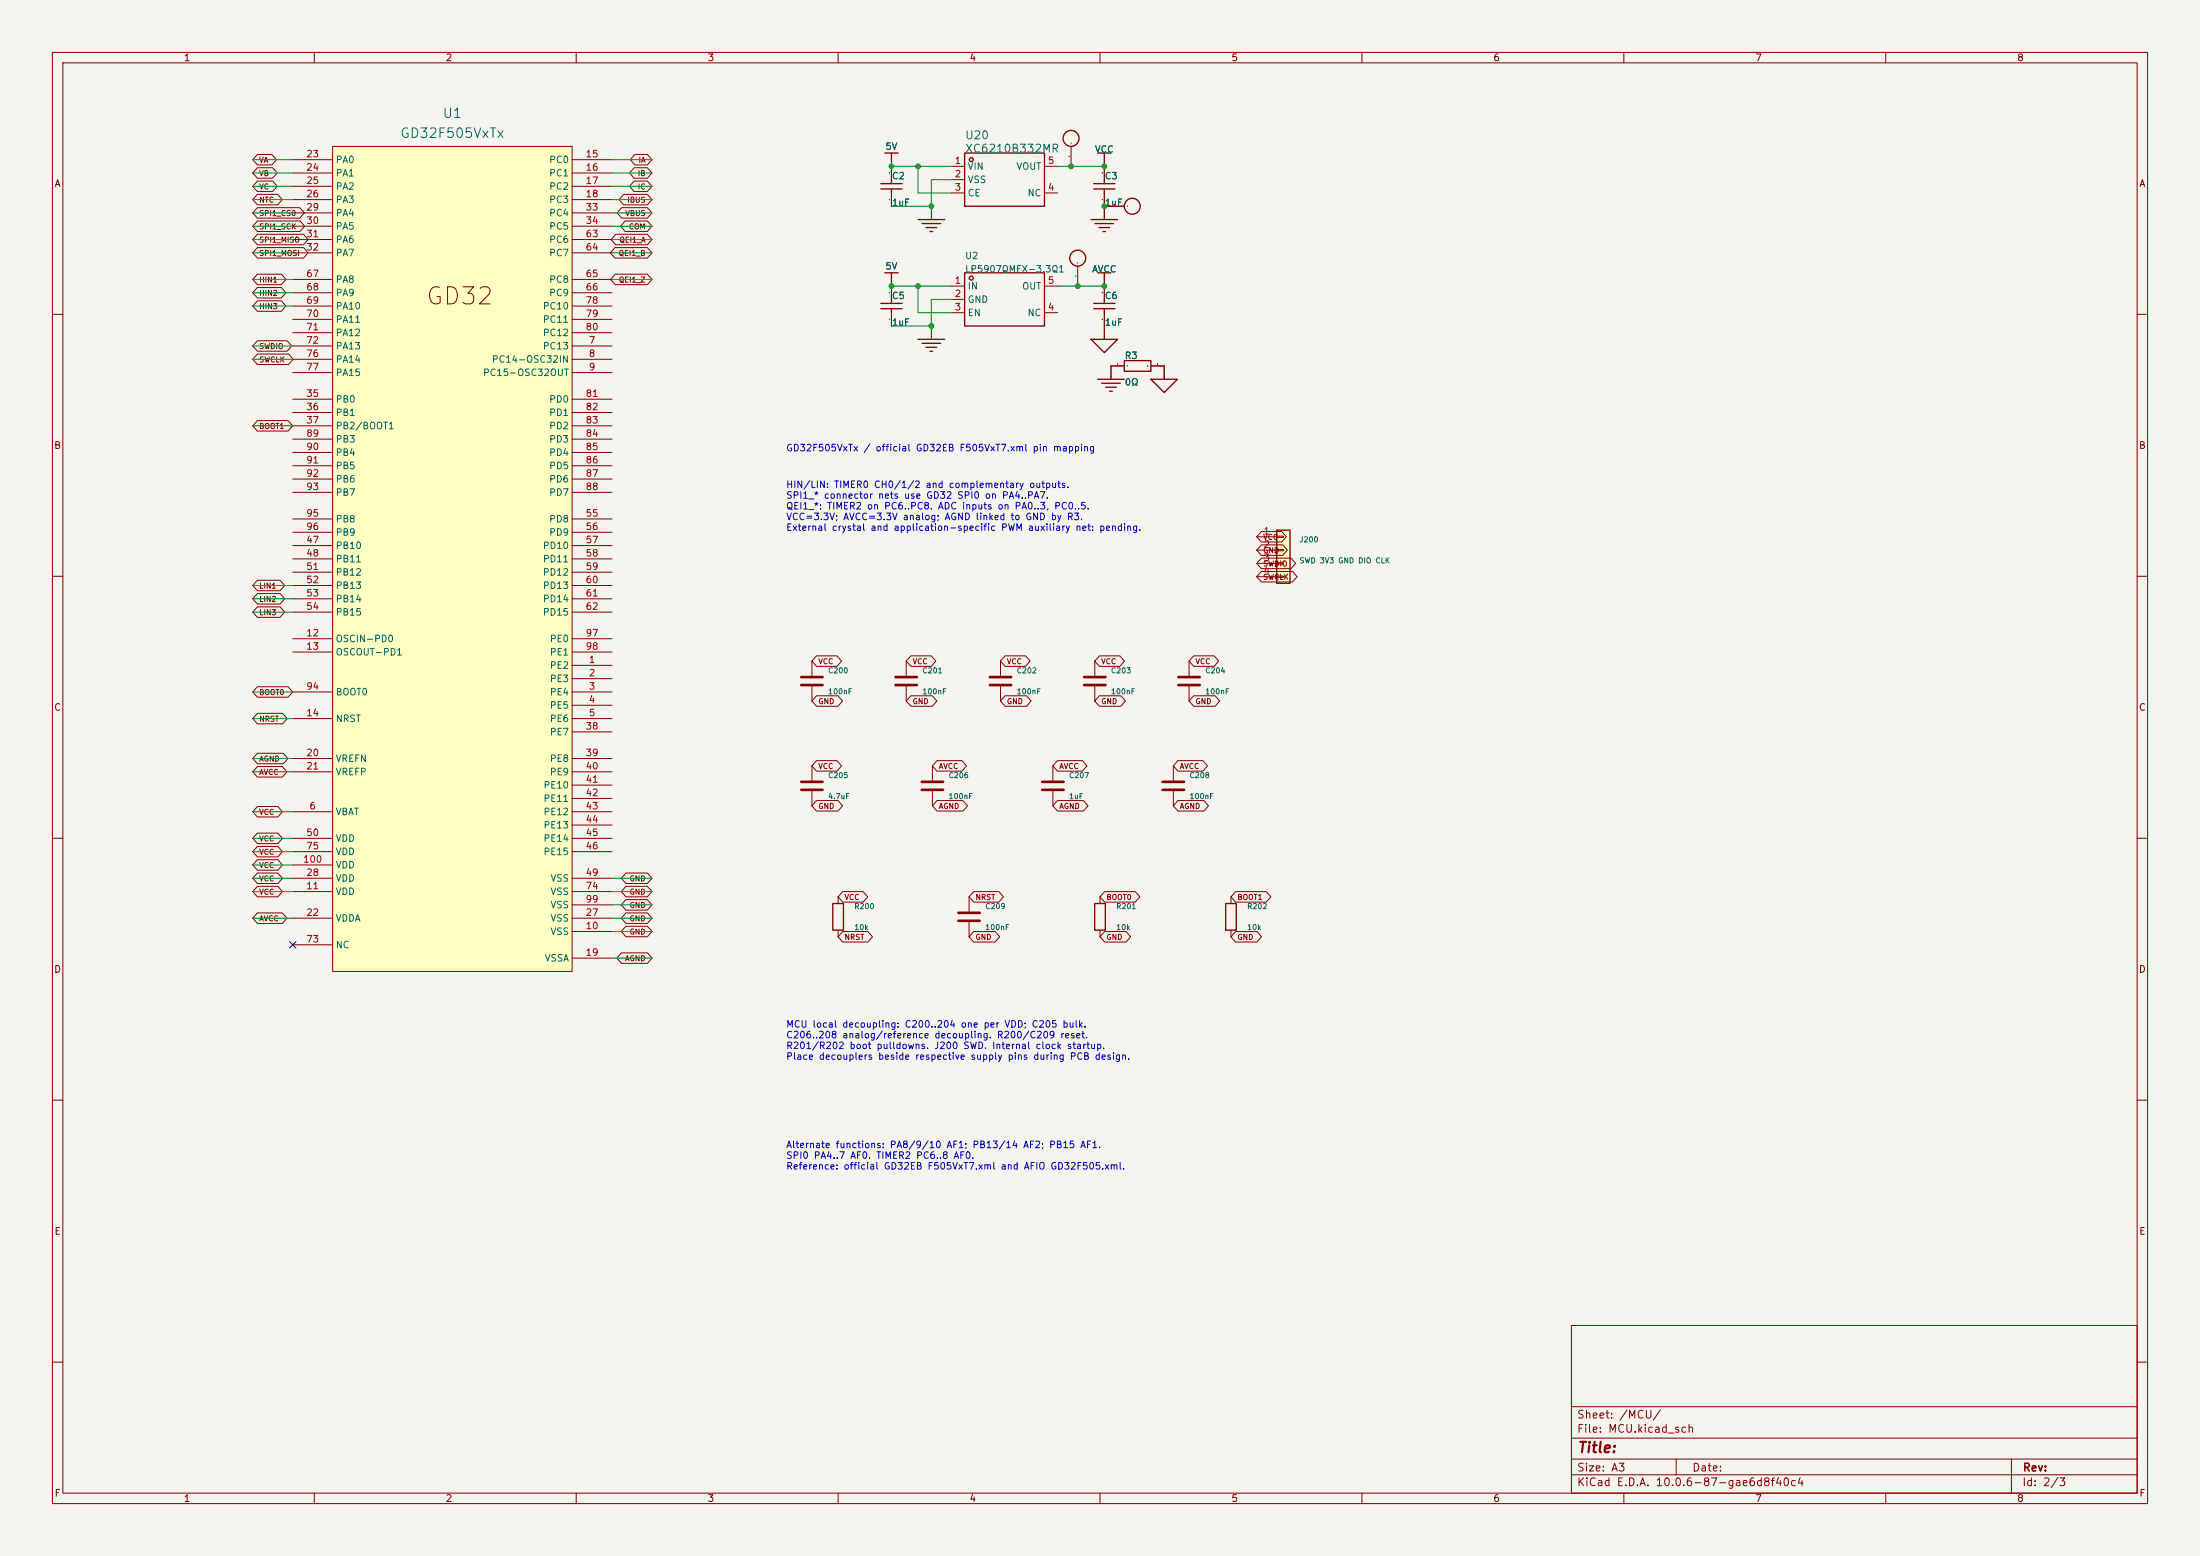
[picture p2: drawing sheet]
<svg xmlns="http://www.w3.org/2000/svg" width="420mm" height="297mm" viewBox="0 0 420 297" stroke-linecap="round" stroke-linejoin="round" font-family="sans-serif">
<path d="M0 0h420v297h-420z" fill="#f5f4ef" stroke="#f5f4ef" stroke-width=".19"/>
<g fill="none" stroke="#840000" stroke-width=".19">
<path d="M10 10h400v277h-400zM12 12h396v273h-396zM60 10v2M110 10v2M160 10v2M210 10v2M260 10v2M310 10v2M360 10v2M170.2 30.5v3.8M170.2 36.8v2.6M181.6 31.8h2.5"/>
<path d="M181.6 34.3h2.5M181.6 36.8h2.5M199.4 31.8h2.5M199.4 36.8h2.5M204.5 27.9v3.9M210.8 30.5v1.3M214.6 39.4h-3.8v2.5M170.2 53.3v3.9M170.2 59.7v2.5M205.7 50.8v3.8M210.8 53.3v1.3M10 60h2"/>
<path d="M177.8 62.2v2.6M210.8 62.2v2.6M212.1 69.9h2.5M219.7 69.9h2.5M408 60h2M10 110h2M408 110h2M10 160h2M408 160h2M10 210h2M408 210h2M300 253h108v32h-108z"/>
<path d="M10 260h2M300 278.5h108M300 274.5h108M300 268.5h108M320 278.5v3M384 278.5v6.5M408 260h2M60 285v2M110 285v2M160 285v2M210 285v2M260 285v2"/>
<path d="M300 281.5h108M310 285v2M360 285v2"/>
</g>
<g fill="none" stroke="#840000" stroke-width=".25">
<path d="M168.1 36.1h4.1M168.1 35.1h4.1M168.9 29.2h2.5M170.2 29.2v1.3M170.2 34.3v.8M170.2 36.1v.7M184.1 29.2h15.3v10.2h-15.3zM209.5 29.2h2.6M210.8 29.2v1.3M168.1 58.9h4.1M168.1 57.9h4.1M168.9 52.1h2.5"/>
<path d="M170.2 52.1v1.2M170.2 57.2v.7M170.2 58.9v.8M208.3 41.9h5.1M209 42.7h3.6M209.5 52.1h2.6M209.8 43.4h2M210.6 44.2h.5M210.8 52.1v1.2M175.3 64.8h5M176 65.5h3.6M176.8 66.3h2"/>
<path d="M177.5 67.1h.6M208.3 64.8h5.1l-2.6 2.5zM214.6 68.8h5.1v2.1h-5.1z"/>
<circle cx="185.4" cy="30.5" r=".38"/>
<circle cx="204.5" cy="26.4" r="1.52"/>
<circle cx="216.2" cy="39.4" r="1.52"/>
<circle cx="205.7" cy="49.3" r="1.52"/>
</g>
<path d="M63.5 27.9h45.7v157.5h-45.7z" fill="#ffffc2"/>
<path d="M63.5 27.9h45.7v157.5h-45.7z" fill="none" stroke="#800000" stroke-width=".19"/>
<g fill="none" stroke="#840000" stroke-width=".19">
<path d="M55.9 30.5h7.6M55.9 33h7.6M55.9 35.6h7.6M55.9 38.1h7.6M109.2 30.5h7.6M109.2 33h7.6M109.2 35.6h7.6M109.2 38.1h7.6M177.8 39.4v2.5M210.8 31.8v2.5M210.8 36.8v2.6M55.9 40.6h7.6"/>
<path d="M55.9 43.2h7.6M55.9 45.7h7.6M55.9 48.3h7.6M55.9 53.3h7.6M55.9 55.9h7.6M55.9 58.4h7.6M109.2 40.6h7.6M109.2 43.2h7.6M109.2 45.7h7.6M109.2 48.3h7.6M109.2 53.3h7.6M109.2 55.9h7.6"/>
<path d="M109.2 58.4h7.6M181.6 54.6h2.5M181.6 57.2h2.5M181.6 59.7h2.5M199.4 54.6h2.5M199.4 59.7h2.5M210.8 54.6v2.6M210.8 59.7v2.5M55.9 66h7.6M55.9 68.6h7.6M55.9 71.1h7.6M55.9 76.2h7.6"/>
<path d="M55.9 78.7h7.6M55.9 61h7.6M55.9 63.5h7.6M109.2 66h7.6M109.2 68.6h7.6M109.2 71.1h7.6M109.2 76.2h7.6M109.2 78.7h7.6M109.2 61h7.6M109.2 63.5h7.6M212.1 69.9v2.5M222.2 69.9v2.5"/>
<path d="M55.9 81.3h7.6M55.9 99.1h7.6M55.9 83.8h7.6M55.9 86.4h7.6M55.9 88.9h7.6M55.9 91.4h7.6M55.9 94h7.6M109.2 81.3h7.6M109.2 99.1h7.6M109.2 83.8h7.6M109.2 86.4h7.6M109.2 88.9h7.6"/>
<path d="M109.2 91.4h7.6M109.2 94h7.6M55.9 104.1h7.6M55.9 106.7h7.6M55.9 109.2h7.6M55.9 111.8h7.6M55.9 114.3h7.6M55.9 116.8h7.6M55.9 101.6h7.6M109.2 104.1h7.6M109.2 106.7h7.6M109.2 109.2h7.6"/>
<path d="M109.2 111.8h7.6M109.2 114.3h7.6M109.2 116.8h7.6M109.2 101.6h7.6M55.9 132.1h7.6M55.9 137.2h7.6M55.9 121.9h7.6M55.9 124.5h7.6M109.2 127h7.6M109.2 129.5h7.6M109.2 132.1h7.6M109.2 134.6h7.6"/>
<path d="M109.2 137.2h7.6M109.2 121.9h7.6M109.2 124.5h7.6M109.2 139.7h7.6M191 126.2v2.8M191 131v2.8M209 126.2v2.8M209 131v2.8M227 126.2v2.8M227 131v2.8M55.9 154.9h7.6M55.9 144.8h7.6"/>
<path d="M55.9 147.3h7.6M109.2 154.9h7.6M109.2 144.8h7.6M109.2 147.3h7.6M109.2 149.9h7.6M109.2 152.4h7.6M109.2 157.5h7.6M201 146.2v2.8M201 151v2.8M224 146.2v2.8M224 151v2.8M55.9 170.2h7.6"/>
<path d="M55.9 175.3h7.6M55.9 167.6h7.6M55.9 160h7.6M55.9 162.6h7.6M55.9 165.1h7.6M109.2 177.8h7.6M109.2 170.2h7.6M109.2 175.3h7.6M109.2 167.6h7.6M109.2 160h7.6M109.2 162.6h7.6M109.2 172.7h7.6"/>
<path d="M160 171.2v1.3M160 177.5v1.3M185 171.2v2.8M185 176v2.8M210 171.2v1.3M210 177.5v1.3M235 171.2v1.3M235 177.5v1.3M55.9 180.3h7.6M109.2 182.9h7.6"/>
</g>
<g fill="none" stroke="#840000" stroke-width=".25">
<path d="M208.8 36.1h4.1M208.8 35.1h4.1M210.8 34.3v.8M210.8 36.1v.7M175.3 41.9h5M176 42.7h3.6M176.8 43.4h2M177.5 44.2h.6M184.1 52.1h15.3v10.1h-15.3zM208.8 58.9h4.1M208.8 57.9h4.1M210.8 57.2v.7"/>
<path d="M210.8 58.9v.8M209.5 72.4h5.1M210.3 73.2h3.6M211.1 73.9h2M211.8 74.7h.5M219.7 72.4h5.1l-2.6 2.5zM159 172.5h2v5h-2zM209 172.5h2v5h-2zM234 172.5h2v5h-2z"/>
<circle cx="185.4" cy="53.1" r=".38"/>
</g>
<path d="M189 129.2h4M189 130.8h4M207 129.2h4M207 130.8h4M225 129.2h4M225 130.8h4M199 149.2h4M199 150.8h4M222 149.2h4M222 150.8h4M183 174.2h4M183 175.8h4" fill="none" stroke="#840000" stroke-width=".51"/>
<path d="M243.7 101.2h2.6v10.2h-2.6z" fill="#ffffc2"/>
<path d="M243.7 101.2h2.6v10.2h-2.6z" fill="none" stroke="#840000" stroke-width=".25"/>
<g fill="none" stroke="#840000" stroke-width=".19">
<path d="M49.1 29.5h2.8l.9 1-.9 1h-2.8l-.8-1zM49.1 32h2.9l.9 1-.9 1h-2.9l-.8-1zM49.1 34.6h2.9l.9 1-.9 1h-2.9l-.8-1zM49.1 37.1h3.9l.9 1-.9 1h-3.9l-.8-1zM49.1 39.6h8.1l.9 1-.9 1h-8.1l-.8-1zM118.7 39.6h4.9l.9 1-.9 1h-4.9l-.9-1zM119.1 37.1h4.5l.9 1-.9 1h-4.5l-.9-1zM121.1 34.6h2.5l.9 1-.9 1h-2.5l-.9-1zM121.1 32h2.5l.9 1-.9 1h-2.5l-.9-1zM121.2 29.5h2.4l.9 1-.9 1h-2.4l-.9-1zM170.2 30.5v3.8M170.2 36.8v2.6"/>
<path d="M210.8 39.4h3.8M210.8 30.5v3.8M210.8 36.8v5.1M49.1 54.9h4.6l.9 1-.9 1h-4.6l-.8-1zM49.1 57.4h4.6l.9 1-.9 1h-4.6l-.8-1zM49.1 52.3h4.6l.9 1-.9 1h-4.6l-.8-1zM49.1 42.2h8.2l.9 1-.9 1h-8.2l-.8-1zM49.1 44.7h8.8l.9 1-.9 1h-8.8l-.8-1zM49.1 47.3h8.8l.9 1-.9 1h-8.8l-.8-1zM117.4 47.3h6.2l.9 1-.9 1h-6.2l-.9-1zM117.4 52.3h6.2l.9 1-.9 1h-6.2l-.8-1zM117.5 44.7h6.1l.9 1-.9 1h-6.1l-.8-1z"/>
<path d="M119.3 42.2h4.3l.9 1-.9 1h-4.3l-.8-1zM170.2 53.3v3.9M170.2 59.7v2.5M210.8 53.3v3.9M210.8 59.7v5.1M49.1 67.6h6l.9 1-.9 1h-6l-.8-1zM49.1 65h5.7l.9 1-.9 1h-5.7l-.8-1zM214.6 69.9h-2.5v2.5M219.7 69.9h2.5v2.5M49.1 80.3h5.9l.9 1-.9 1h-5.9l-.8-1zM49.1 110.8h4.4l.8 1-.8 1h-4.4l-.8-1zM49.1 113.3h4.4l.8 1-.8 1h-4.4l-.8-1z"/>
<path d="M49.1 115.8h4.4l.8 1-.8 1h-4.4l-.8-1zM239.9 102.5h3.8M239.9 105h3.8M239.9 107.5h3.8M239.9 110.1h3.8M240.8 109.1h6l.8 1-.8 1h-6l-.9-1zM240.8 101.5h3.9l.9 1-.9 1h-3.9l-.9-1zM240.8 104h4.1l.9 1-.9 1h-4.1l-.9-1zM240.8 106.5h5.7l.8 1-.8 1h-5.7l-.9-1zM243.7 102.3h1.3v.3h-1.3zM243.7 104.9h1.3v.2h-1.3zM243.7 107.4h1.3v.3h-1.3z"/>
<path d="M243.7 110h1.3v.2h-1.3zM49.1 136.2h4.8l.9 1-.9 1h-4.8l-.8-1zM49.1 131.1h5.9l.9 1-.9 1h-5.9l-.8-1zM155 126.2v2.8M155 131v2.8M155.9 125.2h3.9l.9 1-.9 1h-3.9l-.9-1zM155.9 132.8h4.1l.8 1-.8 1h-4.1l-.9-1zM173 126.2v2.8M173 131v2.8M173.9 125.2h3.9l.9 1-.9 1h-3.9l-.9-1zM173.9 132.8h4.1l.8 1-.8 1h-4.1l-.9-1zM191.9 125.2h3.9l.9 1-.9 1h-3.9l-.9-1z"/>
<path d="M191.9 132.8h4.1l.8 1-.8 1h-4.1l-.9-1zM209.9 125.2h3.9l.9 1-.9 1h-3.9l-.9-1zM209.9 132.8h4.1l.8 1-.8 1h-4.1l-.9-1zM227.9 132.8h4.1l.8 1-.8 1h-4.1l-.9-1zM227.9 125.2h3.9l.9 1-.9 1h-3.9l-.9-1zM49.1 153.9h3.9l.9 1-.9 1h-3.9l-.8-1zM49.1 159h3.9l.9 1-.9 1h-3.9l-.8-1zM49.1 143.8h5l.9 1-.9 1h-5l-.8-1zM49.1 146.3h4.8l.9 1-.9 1h-4.8l-.8-1zM155 146.2v2.8M155 151v2.8M155.9 152.8h4.1l.8 1-.8 1h-4.1l-.9-1z"/>
<path d="M155.9 145.2h3.9l.9 1-.9 1h-3.9l-.9-1zM178 146.2v2.8M178 151v2.8M178.9 145.2h4.7l.9 1-.9 1h-4.7l-.9-1zM178.9 152.8h4.9l.9 1-.9 1h-4.9l-.9-1zM201.9 152.8h4.9l.9 1-.9 1h-4.9l-.9-1zM201.9 145.2h4.7l.9 1-.9 1h-4.7l-.9-1zM224.9 145.2h4.7l.9 1-.9 1h-4.7l-.9-1zM224.9 152.8h4.9l.9 1-.9 1h-4.9l-.9-1zM49.1 164.1h3.9l.9 1-.9 1h-3.9l-.8-1zM49.1 169.2h3.9l.9 1-.9 1h-3.9l-.8-1zM49.1 166.6h3.9l.9 1-.9 1h-3.9l-.8-1z"/>
<path d="M49.1 174.3h4.8l.9 1-.9 1h-4.8l-.8-1zM49.1 161.6h3.9l.9 1-.9 1h-3.9l-.8-1zM119.5 174.3h4.1l.9 1-.9 1h-4.1l-.9-1zM119.5 166.6h4.1l.9 1-.9 1h-4.1l-.9-1zM119.5 169.2h4.1l.9 1-.9 1h-4.1l-.9-1zM119.5 171.7h4.1l.9 1-.9 1h-4.1l-.9-1zM119.5 176.8h4.1l.9 1-.9 1h-4.1l-.9-1zM160.9 170.2h3.9l.9 1-.9 1h-3.9l-.9-1zM160.9 177.8h4.8l.9 1-.9 1h-4.8l-.9-1zM185.9 177.8h4.1l.8 1-.8 1h-4.1l-.9-1zM185.9 170.2h4.8l.9 1-.9 1h-4.8l-.9-1zM210.9 177.8h4.1l.8 1-.8 1h-4.1l-.9-1z"/>
<path d="M210.9 170.2h5.8l.9 1-.9 1h-5.8l-.9-1zM235.9 170.2h5.8l.9 1-.9 1h-5.8l-.9-1zM235.9 177.8h4.1l.8 1-.8 1h-4.1l-.9-1zM118.6 181.9h5l.9 1-.9 1h-5l-.8-1z"/>
</g>
<path d="M153 129.2h4M153 130.8h4M171 129.2h4M171 130.8h4M153 149.2h4M153 150.8h4M176 149.2h4M176 150.8h4" fill="none" stroke="#840000" stroke-width=".51"/>
<g fill="none" stroke="#009600" stroke-width=".19">
<path d="M48.3 30.5h7.6M48.3 33h7.6M48.3 35.6h7.6M48.3 38.1h7.6M116.8 30.5h7.7M116.8 33h7.7M116.8 35.6h7.7M116.8 38.1h7.7M170.2 31.8h11.4M175.3 31.8v5h6.3M181.6 34.3h-3.8v5.1h-7.6M201.9 31.8h8.9"/>
<path d="M48.3 53.3h7.6M48.3 40.6h7.6M48.3 43.2h7.6M48.3 55.9h7.6M48.3 58.4h7.6M48.3 45.7h7.6M48.3 48.3h7.6M116.8 53.3h7.7M116.8 40.6h7.7M116.8 43.2h7.7M116.8 45.7h7.7M116.8 48.3h7.7"/>
<path d="M170.2 54.6h11.4M175.3 54.6v5.1h6.3M181.6 57.2h-3.8v5h-7.6M201.9 54.6h8.9M48.3 66h7.6M48.3 68.6h7.6M48.3 81.3h7.6M48.3 114.3h7.6M48.3 116.8h7.6M48.3 111.8h7.6M48.3 137.2h7.6M48.3 132.1h7.6"/>
<path d="M48.3 154.9h7.6M48.3 144.8h7.6M48.3 147.3h7.6M48.3 175.3h7.6M48.3 165.1h7.6M48.3 167.6h7.6M48.3 170.2h7.6M48.3 160h7.6M48.3 162.6h7.6M116.8 175.3h7.7M116.8 172.7h7.7M116.8 167.6h7.7"/>
<path d="M116.8 170.2h7.7M116.8 177.8h7.7M116.8 182.9h7.7"/>
</g>
<path d="M55.3 179.7l1.2 1.2M56.5 179.7l-1.2 1.2" fill="none" stroke="#000084" stroke-width=".19"/>
<g fill="#009600" stroke="#009600" stroke-width=".19">
<circle cx="175.3" cy="31.8" r=".46"/>
<circle cx="177.8" cy="39.4" r=".46"/>
<circle cx="170.2" cy="31.8" r=".46"/>
<circle cx="210.8" cy="39.4" r=".46"/>
<circle cx="205.7" cy="54.6" r=".46"/>
<circle cx="175.3" cy="54.6" r=".46"/>
<circle cx="204.5" cy="31.8" r=".46"/>
<circle cx="210.8" cy="31.8" r=".46"/>
<circle cx="210.8" cy="54.6" r=".46"/>
<circle cx="177.8" cy="62.2" r=".46"/>
<circle cx="170.2" cy="54.6" r=".46"/>
</g>
<text font-size="3.3" fill="#840000" x="81.1" y="59">GD32</text>
<text font-size="2" fill="#840000" x="301" y="277.8">Title:</text>
<g font-size="1.8" fill="#006464">
<text x="84.3" y="23">U1</text>
<text x="76.2" y="26.8">GD32F505VxTx</text>
</g>
<g font-size="1.5" fill="#006464">
<text x="184.1" y="27">U20</text>
<text x="184.1" y="29.5">XC6210B332MR</text>
</g>
<g font-size="1.5" fill="#840000">
<text x="300.9" y="273.8">File: MCU.kicad_sch</text>
<text x="300.9" y="271.1">Sheet: /MCU/</text>
<text x="300.9" y="281.2">Size: A3</text>
<text x="322.9" y="281.2">Date:</text>
<text x="386" y="281.2">Rev:</text>
<text x="300.9" y="284">KiCad E.D.A. 10.0.6-87-gae6d8f40c4</text>
<text x="385.9" y="284">Id: 2/3</text>
</g>
<g font-size="1.3" fill="#840000">
<text x="35" y="12">1</text>
<text x="85" y="12">2</text>
<text x="135" y="12">3</text>
<text x="185" y="12">4</text>
<text x="235" y="12">5</text>
<text x="285" y="12">6</text>
<text x="335" y="12">7</text>
<text x="385" y="12">8</text>
<text x="10.3" y="36">A</text>
<text x="408.3" y="36">A</text>
<text x="10.2" y="86">B</text>
<text x="408.2" y="86">B</text>
<text x="10.2" y="136">C</text>
<text x="408.2" y="136">C</text>
<text x="10.2" y="186">D</text>
<text x="408.2" y="186">D</text>
<text x="10.3" y="236">E</text>
<text x="408.3" y="236">E</text>
<text x="10.3" y="286">F</text>
<text x="35" y="287">1</text>
<text x="85" y="287">2</text>
<text x="135" y="287">3</text>
<text x="185" y="287">4</text>
<text x="235" y="287">5</text>
<text x="285" y="287">6</text>
<text x="335" y="287">7</text>
<text x="385" y="287">8</text>
<text x="408.3" y="286">F</text>
</g>
<g font-size="1.3" fill="#a90000">
<text x="58.4" y="30.3">23</text>
<text x="58.4" y="32.9">24</text>
<text x="58.4" y="35.4">25</text>
<text x="111.7" y="30.3">15</text>
<text x="111.7" y="32.9">16</text>
<text x="111.7" y="35.4">17</text>
<text x="182.1" y="31.6">1</text>
<text x="182.1" y="34.2">2</text>
<text x="199.9" y="31.6">5</text>
<text x="58.4" y="38">26</text>
<text x="58.4" y="40.5">29</text>
<text x="111.7" y="38">18</text>
<text x="111.7" y="40.5">33</text>
<text x="182.1" y="36.7">3</text>
<text x="199.9" y="36.7">4</text>
<text x="58.4" y="43">30</text>
<text x="58.4" y="45.6">31</text>
<text x="111.7" y="43">34</text>
<text x="111.7" y="45.6">63</text>
<text x="58.4" y="48.1">32</text>
<text x="58.4" y="53.2">67</text>
<text x="111.7" y="48.1">64</text>
<text x="111.7" y="53.2">65</text>
<text x="58.4" y="55.7">68</text>
<text x="58.4" y="58.3">69</text>
<text x="111.7" y="55.7">66</text>
<text x="111.7" y="58.3">78</text>
<text x="182.1" y="54.5">1</text>
<text x="182.1" y="57">2</text>
<text x="182.1" y="59.6">3</text>
<text x="199.9" y="59.6">4</text>
<text x="199.9" y="54.5">5</text>
<text x="58.4" y="60.8">70</text>
<text x="58.4" y="63.4">71</text>
<text x="58.4" y="65.9">72</text>
<text x="111.7" y="60.8">79</text>
<text x="111.7" y="63.4">80</text>
<text x="112.3" y="65.9">7</text>
<text x="58.4" y="68.4">76</text>
<text x="58.4" y="71">77</text>
<text x="112.3" y="68.4">8</text>
<text x="112.3" y="71">9</text>
<text x="58.4" y="76.1">35</text>
<text x="111.7" y="76.1">81</text>
<text x="58.4" y="78.6">36</text>
<text x="58.4" y="81.1">37</text>
<text x="58.4" y="83.7">89</text>
<text x="111.7" y="78.6">82</text>
<text x="111.7" y="81.1">83</text>
<text x="111.7" y="83.7">84</text>
<text x="58.4" y="86.2">90</text>
<text x="58.4" y="88.8">91</text>
<text x="111.7" y="86.2">85</text>
<text x="111.7" y="88.8">86</text>
<text x="58.4" y="91.3">92</text>
<text x="58.4" y="93.8">93</text>
<text x="111.7" y="91.3">87</text>
<text x="111.7" y="93.8">88</text>
<text x="58.4" y="98.9">95</text>
<text x="58.4" y="101.5">96</text>
<text x="111.7" y="98.9">55</text>
<text x="111.7" y="101.5">56</text>
<text x="58.4" y="104">47</text>
<text x="58.4" y="106.5">48</text>
<text x="111.7" y="104">57</text>
<text x="111.7" y="106.5">58</text>
<text x="241.1" y="102.3">1</text>
<text x="241.1" y="104.9">2</text>
<text x="241.1" y="107.4">3</text>
<text x="58.4" y="109.1">51</text>
<text x="58.4" y="111.6">52</text>
<text x="111.7" y="109.1">59</text>
<text x="111.7" y="111.6">60</text>
<text x="241.1" y="109.9">4</text>
<text x="58.4" y="114.2">53</text>
<text x="58.4" y="116.7">54</text>
<text x="111.7" y="114.2">61</text>
<text x="111.7" y="116.7">62</text>
<text x="58.4" y="121.8">12</text>
<text x="58.4" y="124.3">13</text>
<text x="111.7" y="121.8">97</text>
<text x="111.7" y="124.3">98</text>
<text x="58.4" y="131.9">94</text>
<text x="112.3" y="126.9">1</text>
<text x="112.3" y="129.4">2</text>
<text x="112.3" y="131.9">3</text>
<text x="58.4" y="137">14</text>
<text x="112.3" y="134.5">4</text>
<text x="112.3" y="137">5</text>
<text x="111.7" y="139.6">38</text>
<text x="58.4" y="144.6">20</text>
<text x="58.4" y="147.2">21</text>
<text x="111.7" y="144.6">39</text>
<text x="111.7" y="147.2">40</text>
<text x="111.7" y="149.7">41</text>
<text x="59" y="154.8">6</text>
<text x="111.7" y="152.3">42</text>
<text x="111.7" y="154.8">43</text>
<text x="58.4" y="159.9">50</text>
<text x="111.7" y="157.3">44</text>
<text x="111.7" y="159.9">45</text>
<text x="57.7" y="165">100</text>
<text x="58.4" y="167.5">28</text>
<text x="58.4" y="162.4">75</text>
<text x="111.7" y="162.4">46</text>
<text x="111.7" y="167.5">49</text>
<text x="58.4" y="170">11</text>
<text x="111.7" y="170">74</text>
<text x="111.7" y="172.6">99</text>
<text x="58.4" y="175.1">22</text>
<text x="111.7" y="177.7">10</text>
<text x="111.7" y="175.1">27</text>
<text x="58.4" y="180.2">73</text>
<text x="111.7" y="182.7">19</text>
</g>
<g font-size="1.3" fill="#006464">
<text x="64" y="31.4">PA0</text>
<text x="64" y="34">PA1</text>
<text x="104.7" y="31.4">PC0</text>
<text x="104.7" y="34">PC1</text>
<text x="184.6" y="32.7">VIN</text>
<text x="184.6" y="35.3">VSS</text>
<text x="193.9" y="32.7">VOUT</text>
<text x="64" y="36.5">PA2</text>
<text x="64" y="39.1">PA3</text>
<text x="64" y="41.6">PA4</text>
<text x="104.7" y="36.5">PC2</text>
<text x="104.7" y="39.1">PC3</text>
<text x="104.7" y="41.6">PC4</text>
<text x="184.6" y="37.8">CE</text>
<text x="196.1" y="37.8">NC</text>
<text x="64" y="44.1">PA5</text>
<text x="64" y="46.7">PA6</text>
<text x="104.7" y="44.1">PC5</text>
<text x="104.7" y="46.7">PC6</text>
<text x="64" y="49.2">PA7</text>
<text x="104.7" y="49.2">PC7</text>
<text x="64" y="54.3">PA8</text>
<text x="64" y="56.8">PA9</text>
<text x="64" y="59.4">PA10</text>
<text x="103.5" y="59.4">PC10</text>
<text x="104.7" y="54.3">PC8</text>
<text x="104.7" y="56.8">PC9</text>
<text x="184.6" y="55.6">IN</text>
<text x="184.6" y="58.1">GND</text>
<text x="195" y="55.6">OUT</text>
<text x="64" y="61.9">PA11</text>
<text x="64" y="64.5">PA12</text>
<text x="103.5" y="61.9">PC11</text>
<text x="103.5" y="64.5">PC12</text>
<text x="184.6" y="60.7">EN</text>
<text x="196.1" y="60.7">NC</text>
<text x="64" y="67">PA13</text>
<text x="64" y="69.5">PA14</text>
<text x="93.8" y="69.5">PC14-OSC32IN</text>
<text x="103.5" y="67">PC13</text>
<text x="64" y="77.2">PB0</text>
<text x="64" y="72.1">PA15</text>
<text x="92.1" y="72.1">PC15-OSC32OUT</text>
<text x="104.7" y="77.2">PD0</text>
<text x="64" y="79.7">PB1</text>
<text x="64" y="82.2">PB2/BOOT1</text>
<text x="104.7" y="79.7">PD1</text>
<text x="104.7" y="82.2">PD2</text>
<text x="64" y="84.8">PB3</text>
<text x="64" y="87.3">PB4</text>
<text x="64" y="89.9">PB5</text>
<text x="104.7" y="84.8">PD3</text>
<text x="104.7" y="87.3">PD4</text>
<text x="104.7" y="89.9">PD5</text>
<text x="64" y="92.4">PB6</text>
<text x="64" y="94.9">PB7</text>
<text x="104.7" y="92.4">PD6</text>
<text x="104.7" y="94.9">PD7</text>
<text x="64" y="100">PB8</text>
<text x="104.7" y="100">PD8</text>
<text x="64" y="105.1">PB10</text>
<text x="64" y="107.6">PB11</text>
<text x="64" y="102.6">PB9</text>
<text x="103.5" y="105.1">PD10</text>
<text x="103.5" y="107.6">PD11</text>
<text x="104.7" y="102.6">PD9</text>
<text x="64" y="110.2">PB12</text>
<text x="64" y="112.7">PB13</text>
<text x="103.5" y="110.2">PD12</text>
<text x="103.5" y="112.7">PD13</text>
<text x="64" y="115.3">PB14</text>
<text x="64" y="117.8">PB15</text>
<text x="103.5" y="115.3">PD14</text>
<text x="103.5" y="117.8">PD15</text>
<text x="64" y="122.9">OSCIN-PD0</text>
<text x="64" y="125.4">OSCOUT-PD1</text>
<text x="104.9" y="122.9">PE0</text>
<text x="104.9" y="125.4">PE1</text>
<text x="104.9" y="128">PE2</text>
<text x="104.9" y="130.5">PE3</text>
<text x="64" y="133">BOOT0</text>
<text x="104.9" y="133">PE4</text>
<text x="104.9" y="135.6">PE5</text>
<text x="64" y="138.1">NRST</text>
<text x="104.9" y="138.1">PE6</text>
<text x="104.9" y="140.7">PE7</text>
<text x="64" y="145.7">VREFN</text>
<text x="64" y="148.3">VREFP</text>
<text x="104.9" y="145.7">PE8</text>
<text x="104.9" y="148.3">PE9</text>
<text x="64" y="155.9">VBAT</text>
<text x="103.6" y="150.8">PE10</text>
<text x="103.6" y="153.4">PE11</text>
<text x="103.6" y="155.9">PE12</text>
<text x="64" y="161">VDD</text>
<text x="103.6" y="158.4">PE13</text>
<text x="103.6" y="161">PE14</text>
<text x="64" y="163.5">VDD</text>
<text x="64" y="166.1">VDD</text>
<text x="103.6" y="163.5">PE15</text>
<text x="64" y="171.1">VDD</text>
<text x="64" y="168.6">VDD</text>
<text x="105" y="168.6">VSS</text>
<text x="105" y="171.1">VSS</text>
<text x="105" y="173.7">VSS</text>
<text x="64" y="176.2">VDDA</text>
<text x="105" y="178.8">VSS</text>
<text x="105" y="176.2">VSS</text>
<text x="64" y="181.3">NC</text>
<text x="103.9" y="183.8">VSSA</text>
</g>
<g font-size="1.3" fill="#0000c2">
<text x="150" y="86.5">GD32F505VxTx / official GD32EB F505VxT7.xml pin mapping</text>
<text x="150" y="93.5">HIN/LIN: TIMER0 CH0/1/2 and complementary outputs.</text>
<text x="150" y="95.5">SPI1_* connector nets use GD32 SPI0 on PA4..PA7.</text>
<text x="150" y="97.5">QEI1_*: TIMER2 on PC6..PC8. ADC inputs on PA0..3, PC0..5.</text>
<text x="150" y="99.6">VCC=3.3V; AVCC=3.3V analog; AGND linked to GND by R3.</text>
<text x="150" y="101.6">External crystal and application-specific PWM auxiliary net: pending.</text>
<text x="150" y="196.5">MCU local decoupling: C200..204 one per VDD; C205 bulk.</text>
<text x="150" y="198.5">C206..208 analog/reference decoupling. R200/C209 reset.</text>
<text x="150" y="200.5">R201/R202 boot pulldowns. J200 SWD. Internal clock startup.</text>
<text x="150" y="202.6">Place decouplers beside respective supply pins during PCB design.</text>
<text x="150" y="219.5">Alternate functions: PA8/9/10 AF1; PB13/14 AF2; PB15 AF1.</text>
<text x="150" y="221.5">SPI0 PA4..7 AF0. TIMER2 PC6..8 AF0.</text>
<text x="150" y="223.5">Reference: official GD32EB F505VxT7.xml and AFIO GD32F505.xml.</text>
</g>
<g font-size="1.2" fill="#006464">
<text x="168.9" y="28.9">5V</text>
<text x="208.9" y="29.4">VCC</text>
<text x="170.2" y="34.5">C2</text>
<text x="210.8" y="34.5">C3</text>
<text x="170.2" y="39.6">1uF</text>
<text x="210.8" y="39.6">1uF</text>
<text x="168.9" y="51.7">5V</text>
<text x="184.1" y="49.8">U2</text>
<text x="184.1" y="52.3">LP5907QMFX-3.3Q1</text>
<text x="208.4" y="52.3">AVCC</text>
<text x="170.2" y="57.4">C5</text>
<text x="210.8" y="57.4">C6</text>
<text x="170.2" y="62.5">1uF</text>
<text x="210.8" y="62.5">1uF</text>
<text x="214.6" y="68.8">R3</text>
<text x="214.6" y="73.9">0Ω</text>
</g>
<g font-size="1" fill="#840000">
<text x="49.4" y="31.3">VA</text>
<text x="49.4" y="33.8">VB</text>
<text x="121.7" y="33.8">IB</text>
<text x="121.8" y="31.3">IA</text>
<text x="49.4" y="36.4">VC</text>
<text x="49.4" y="38.9">NTC</text>
<text x="49.4" y="41.5">SPI1_CS0</text>
<text x="119.3" y="41.5">VBUS</text>
<text x="119.7" y="38.9">IBUS</text>
<text x="121.7" y="36.4">IC</text>
<text x="49.4" y="44">SPI1_SCK</text>
<text x="49.4" y="46.5">SPI1_MISO</text>
<text x="118.1" y="46.5">QEI1_A</text>
<text x="119.9" y="44">COM</text>
<text x="49.4" y="49.1">SPI1_MOSI</text>
<text x="118" y="49.1">QEI1_B</text>
<text x="49.4" y="56.7">HIN2</text>
<text x="49.4" y="59.2">HIN3</text>
<text x="49.4" y="54.2">HIN1</text>
<text x="118" y="54.2">QEI1_Z</text>
<text x="49.4" y="69.4">SWCLK</text>
<text x="49.4" y="66.9">SWDIO</text>
<text x="49.4" y="82.1">BOOT1</text>
<text x="241" y="103.3">VCC</text>
<text x="241" y="105.8">GND</text>
<text x="49.4" y="112.6">LIN1</text>
<text x="241" y="110.9">SWCLK</text>
<text x="241" y="108.4">SWDIO</text>
<text x="49.4" y="115.1">LIN2</text>
<text x="49.4" y="117.7">LIN3</text>
<text x="156.1" y="127">VCC</text>
<text x="174.1" y="127">VCC</text>
<text x="192.1" y="127">VCC</text>
<text x="210.1" y="127">VCC</text>
<text x="228.1" y="127">VCC</text>
<text x="49.4" y="138">NRST</text>
<text x="49.4" y="132.9">BOOT0</text>
<text x="156.1" y="134.6">GND</text>
<text x="174.1" y="134.6">GND</text>
<text x="192.1" y="134.6">GND</text>
<text x="210.1" y="134.6">GND</text>
<text x="228.1" y="134.6">GND</text>
<text x="49.4" y="145.6">AGND</text>
<text x="49.4" y="148.1">AVCC</text>
<text x="156.1" y="147">VCC</text>
<text x="179.1" y="147">AVCC</text>
<text x="202.1" y="147">AVCC</text>
<text x="225.1" y="147">AVCC</text>
<text x="49.4" y="155.8">VCC</text>
<text x="156.1" y="154.6">GND</text>
<text x="179.1" y="154.6">AGND</text>
<text x="202.1" y="154.6">AGND</text>
<text x="225.1" y="154.6">AGND</text>
<text x="49.4" y="160.8">VCC</text>
<text x="49.4" y="165.9">VCC</text>
<text x="49.4" y="163.4">VCC</text>
<text x="49.4" y="171">VCC</text>
<text x="49.4" y="168.5">VCC</text>
<text x="120.1" y="168.5">GND</text>
<text x="120.1" y="171">GND</text>
<text x="120.1" y="173.5">GND</text>
<text x="161.1" y="172">VCC</text>
<text x="186.1" y="172">NRST</text>
<text x="211.1" y="172">BOOT0</text>
<text x="236.1" y="172">BOOT1</text>
<text x="49.4" y="176.1">AVCC</text>
<text x="120.1" y="176.1">GND</text>
<text x="120.1" y="178.6">GND</text>
<text x="161.1" y="179.6">NRST</text>
<text x="186.1" y="179.6">GND</text>
<text x="211.1" y="179.6">GND</text>
<text x="236.1" y="179.6">GND</text>
<text x="119.2" y="183.7">AGND</text>
</g>
<g font-size="1" fill="#006464">
<text x="248" y="103.8">J200</text>
<text x="248" y="107.8">SWD 3V3 GND DIO CLK</text>
<text x="158" y="128.8">C200</text>
<text x="176" y="128.8">C201</text>
<text x="194" y="128.8">C202</text>
<text x="212" y="128.8">C203</text>
<text x="230" y="128.8">C204</text>
<text x="158" y="132.8">100nF</text>
<text x="176" y="132.8">100nF</text>
<text x="194" y="132.8">100nF</text>
<text x="212" y="132.8">100nF</text>
<text x="230" y="132.8">100nF</text>
<text x="158" y="148.8">C205</text>
<text x="181" y="148.8">C206</text>
<text x="204" y="148.8">C207</text>
<text x="227" y="148.8">C208</text>
<text x="158" y="152.8">4.7uF</text>
<text x="181" y="152.8">100nF</text>
<text x="204" y="152.8">1uF</text>
<text x="227" y="152.8">100nF</text>
<text x="163" y="173.8">R200</text>
<text x="188" y="173.8">C209</text>
<text x="213" y="173.8">R201</text>
<text x="238" y="173.8">R202</text>
<text x="163" y="177.8">10k</text>
<text x="188" y="177.8">100nF</text>
<text x="213" y="177.8">10k</text>
<text x="238" y="177.8">10k</text>
</g>
</svg>
